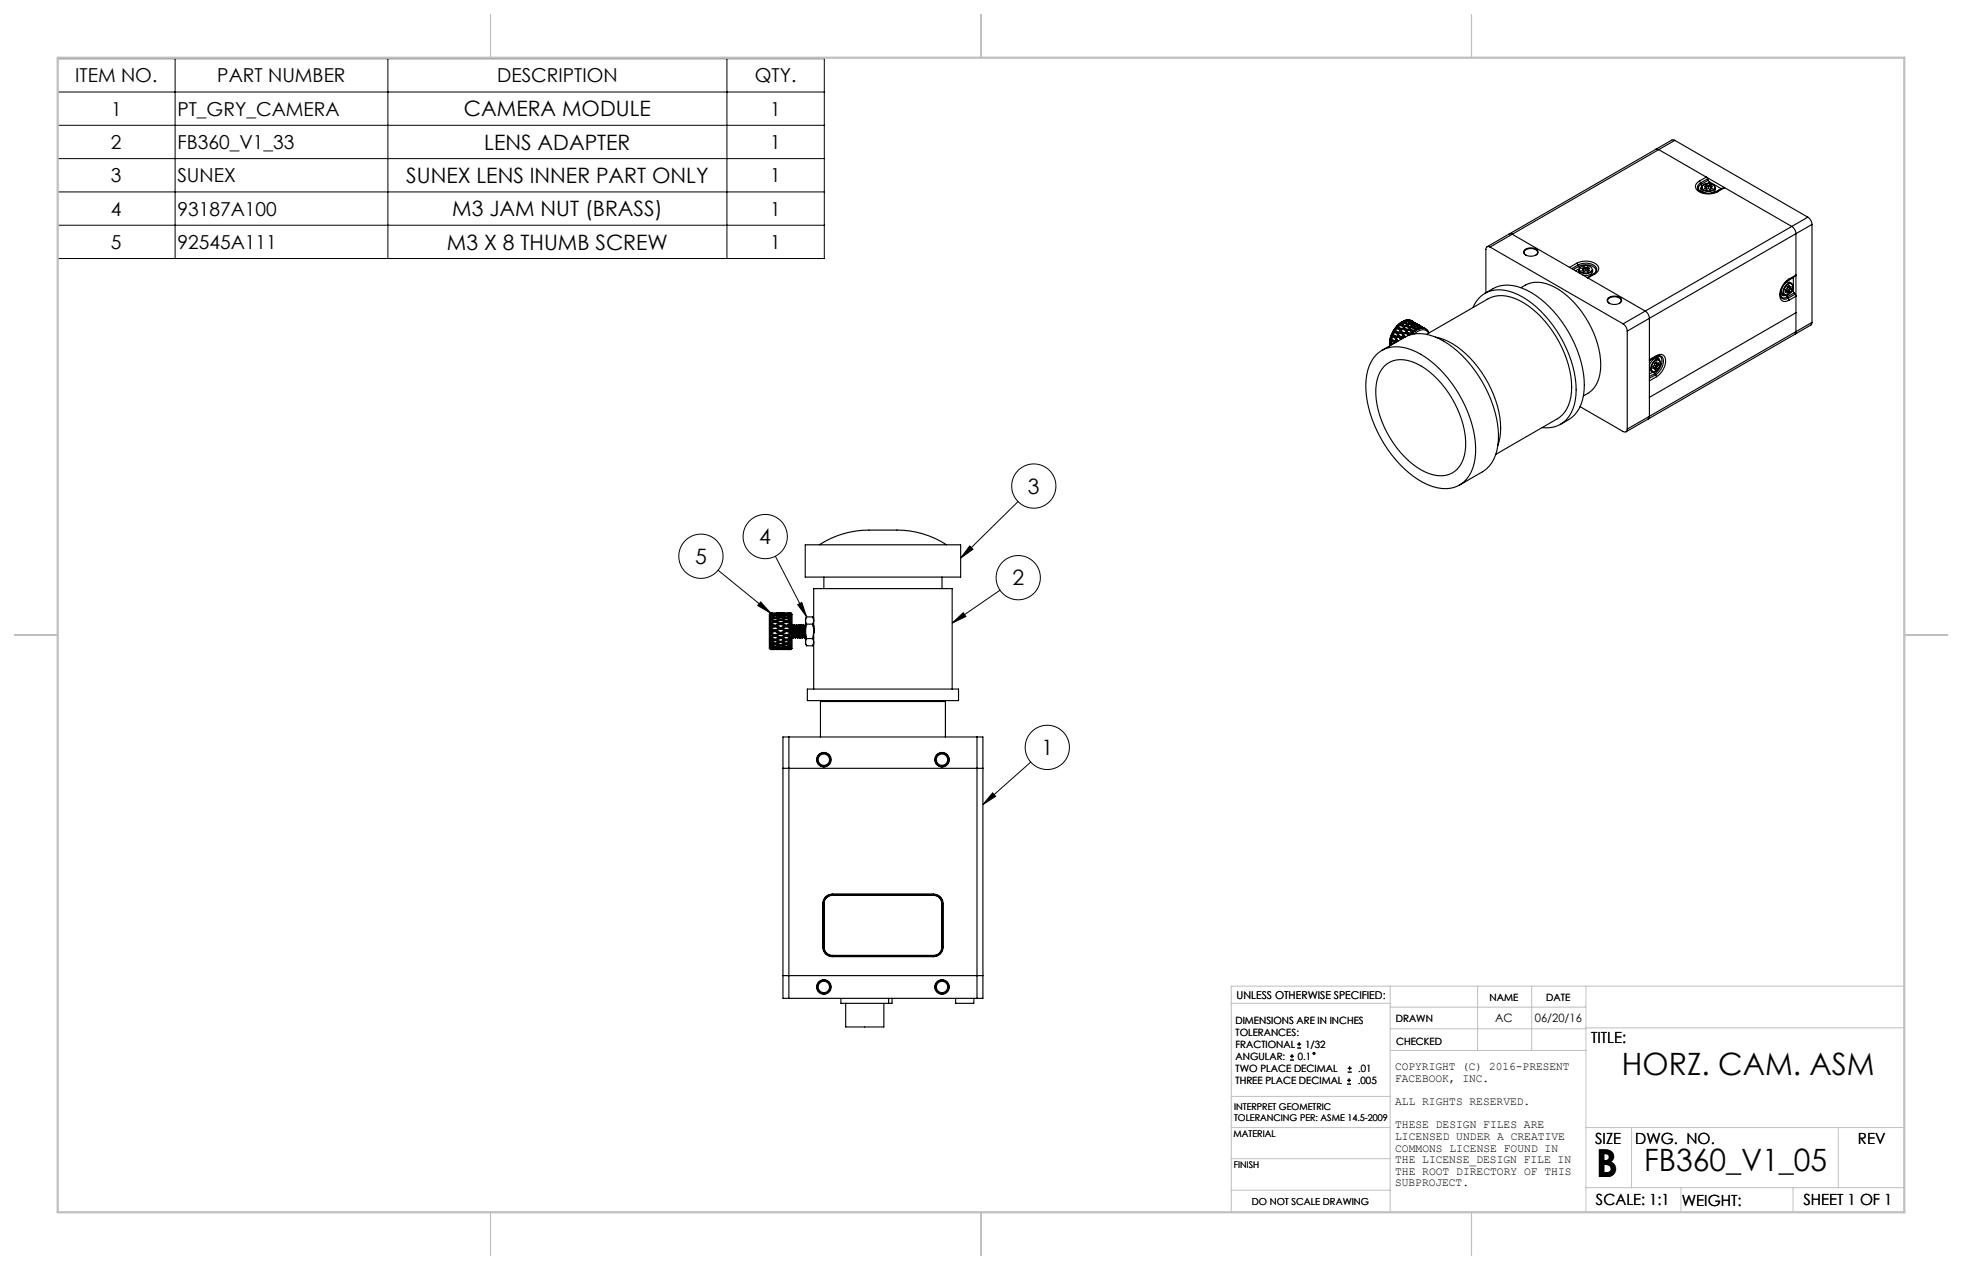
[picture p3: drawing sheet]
<svg xmlns="http://www.w3.org/2000/svg" width="432mm" height="279mm" viewBox="0 0 432 279" stroke-linecap="round" stroke-linejoin="round" font-family="sans-serif">
<g fill="none" stroke="#000" stroke-width=".22">
<path d="M12.7 12.9h168.7v44h-168.7zM38.5 12.9v44M85.4 12.9v44M160 12.9v44M12.7 27.6h168.7M12.7 34.9h168.7M12.7 20.2h168.7M12.7 42.2h168.7M12.7 49.5h168.7M224.1 110.3l-12.7 12.5M158 125.4l11.7 9.5M167.4 132.4l2.3 2.5-2.9-1.7z"/>
<path d="M170.6 122.4l6.9 13.3M175.6 133l.9-.4 1 3.1zM209.6 137.1l2.4-2.3 .6 .8zM213.4 120.1l.7 .7-2.7 2zM220.1 129.8l-10.5 7.3M218.5 174.4l.6 .8-2.8 1.8zM226.8 167.7l-10.5 9.3M283.9 233.2h.8M283.9 232.4h.8M284.3 232v.8M285.5 230.6h.8M285.5 229.7h.8"/>
<path d="M285.9 229.3v.8M296.5 238.5h.8M296.5 237.7h.8M296.6 235.9h.9M296.6 235h.9M296.9 237.3v.8M297 234.6v.8"/>
<circle cx="168.4" cy="118" r="4.9"/>
<circle cx="227.5" cy="106.9" r="4.9"/>
<circle cx="154.3" cy="122.4" r="4.9"/>
<circle cx="224.1" cy="127.1" r="4.9"/>
<circle cx="230.5" cy="164.4" r="4.9"/>
<circle cx="289.2" cy="231.7" r=".21"/>
</g>
<g fill="none" stroke="#c0c0c0" stroke-width=".22">
<path d="M305.9 217v49.7M325.2 217v14.1M337.1 217v14.1M349 217v49.7M419.1 217h-148.1v49.7M271 220.7h34.9M305.9 231.1h43.1M305.9 226.3h43.1M305.9 221.6h43.1M349 226.1h70.1M271 248.1h35.1M271 254.9h34.9"/>
<path d="M271 241.2h35.1M349 248.1h70.1M359.1 248.1v13.2M404.6 248.1v13.2M271 261.8h34.9M349 261.3h70.1M369.9 261.3v5.4M394.6 261.3v5.4"/>
</g>
<path d="M107.9 3.2v9.5M215.9 3.2v9.5M323.8 3.2v9.5M3.2 139.7h9.5M419.1 139.7h9.5M107.9 266.7v9.5M215.9 266.7v9.5M323.8 266.7v9.5" fill="none" stroke="#c0c0c0" stroke-width=".25"/>
<path d="M12.7 12.7h406.4v254h-406.4z" fill="none" stroke="#c0c0c0" stroke-width=".5"/>
<path d="M213.4 120.1l.7 .7-2.7 2zM209.6 137.1l2.4-2.3 .6 .8zM218.5 174.4l.6 .8-2.8 1.8zM175.6 133l.9-.4 1 3.1zM167.4 132.4l2.3 2.5-2.9-1.7z" fill="#000"/>
<g fill="none" stroke="#000" stroke-width=".25">
<path d="M364.4 32.9h.7l29.2 16.9M368.6 30.9l-.7-.1-35.7 20.7M368.6 30.9l-35.8 20.6M368.6 30.9l29.3 16.9M374 39.9a1.27 1.27 0 0 0-.9 1.3 1.27 1.27 0 0 0 1.1 1.1l1.6 .4 1.2-.1 1-.4M374 39.9l.3 .3M375.8 39.3l-.3-.3-1.5 .9M375.8 39.3l.2 .4M375.8 39.3l-1.5 .9M376 39.7l.3 .3M376 39.7l-1.6 .9M327.9 54.4a.56 .56 0 0 0-.6-.1 .56 .56 0 0 0-.3 .6v9.5"/>
<path d="M327.9 54.4l29.3 16.8M332.2 51.5h.6M332.2 51.5l-4.9 2.8M332.8 51.5l-4.9 2.9M332.8 51.5l29.3 16.9M335.6 54.9a2.14 2.14 0 0 1 2.9 .4 1.16 1.16 0 0 1-1.5 1.1h-.4a.98 .98 0 0 1-1.2-1.3zM335.8 56.1a.7 .7 0 0 1-.4-.8 .7 .7 0 0 1 .7-.5l.9-.1a1.08 1.08 0 0 1 1.4 1.1l-.4 .3M347 57.9a3.9 3.9 0 0 1 4.8 .8 1.21 1.21 0 0 1-.8 1.6M347 57.9l.3 .4M347 57.9l-1.6 .9M347.3 58.3a3.5 3.5 0 0 1 3.9 .4 .87 .87 0 0 1 0 1.1M347.3 58.3l.1 .3"/>
<path d="M347.3 58.3l-1.4 .8M347.4 58.6l.3 .4-1 .6M347.4 58.6a2.99 2.99 0 0 1 3.8 .7l-.1 .8M347.4 58.6l-1.2 .7M347.9 58.8a1.79 1.79 0 0 1 2.5 .4 1.58 1.58 0 0 1-2.6 .5 .55 .55 0 0 1 .1-.9zM348.5 59.3l-.3 .2 .4 .2 .4-.2 .4 .2 .4-.2-.3-.2M348.5 59.3l-.1 .3M348.6 58.8l.4 .2M348.6 58.8l-.4 .2 .3 .3M348.6 59l.4 .2M348.6 59l-.2 .2M348.6 58.8v.2"/>
<path d="M349 59v.2M349.4 58.8l.4 .2-.3 .3M349.4 58.8l-.4 .2M349.4 59l.2 .2M349.4 59l-.4 .2M349.4 58.8v.2M349.5 59.3l.1 .3M351.2 59.8l-.4 .4M374.3 40.2a1.13 1.13 0 0 0-.6 1.3 1.13 1.13 0 0 0 1 .9l1.5 .2 1.5-.4M374.3 40.2l.1 .4M374.4 40.6a.97 .97 0 0 0-.5 1.3M374.4 40.6l.2 .3"/>
<path d="M374.5 41.3a1.07 1.07 0 0 0 1.2 1.2h.5a1.12 1.12 0 0 0 1.3-1.2M374.5 41.3a1.72 1.72 0 0 1 3 0M374.5 41.3a1.73 1.73 0 0 0 3 0M374.5 41.1a.74 .74 0 0 0 .1 1.3M374.7 40.8a1.89 1.89 0 0 1 2.6 .2 1.01 1.01 0 0 1-1.3 1h-.4a.79 .79 0 0 1-.8-.3 .79 .79 0 0 1-.1-.9zM375.5 41.2l-.3 .2 .4 .3 .4-.2 .4 .2 .4-.3-.4-.2M375.5 41.2l-.1 .3M375.6 40.7l-.4 .3 .3 .2M375.6 40.7l.4 .2M375.6 41l-.2 .1M375.6 41l.4 .2M375.6 40.7v.3"/>
<path d="M376 40.9v.3M376.3 40l2.5 1.5M376.3 40l-.7 .4M376.4 40.7l.4 .3-.4 .2M376.4 40.7l-.4 .2M376.4 41l-.4 .2M376.4 41l.2 .1M376.4 40.7v.3M376.4 41.2l.2 .3M377.7 42.2l1.6-.9h.3l-1.6 .9M377.7 42.2h.3M378.8 41.5l-1.3 .8"/>
<path d="M378.8 41.5h.1M394.3 49.8a2.03 2.03 0 0 1 1 1.6M394.3 49.8l-32.2 18.6M395.3 51.4l-32.3 18.6M395.3 51.4v21.6M397.9 47.8a2.03 2.03 0 0 1 .9 1.6M397.9 47.8l-3.6 2M398.8 49.4l-3.5 2M398.8 49.4v21.5M302.9 78.1a6.8 6.8 0 0 1 7.7-1.2 23.7 23.7 0 0 1 11.9 12.5 19.5 19.5 0 0 1 1.6 13.5 6.5 6.5 0 0 1-8.8 4.1 22.9 22.9 0 0 1-12.1-11.9 20.5 20.5 0 0 1-2.1-13.8 7.7 7.7 0 0 1 1.8-3.2zM305.8 75.8v.3M305.8 75.8h.5"/>
<path d="M305.8 75.3v.5M305.8 75.3l.5 .5M305.9 76h.1M305.9 74.9l-.1 .4M305.9 74.9h.5M305.9 75.7v.2M305.9 75.1l.6 .7M305.9 75.1l.7 .1M305.9 75.9v.1M305.9 75.9l.1 .1h-.1M305.9 75.3l.5 .5h-.1M305.9 75.3h-.1"/>
<path d="M305.9 75.1v.2M305.9 75.1h.1M306 74.9l-.1 .2M306 74.4l-.1 .5M306 74.4l.4 .5M306 75.1l.7 .1M306 75.1h-.1M306.1 74.4l.4 .5M306.1 74.4h-.1M306.1 74.2h.8M306.1 74.2l.2 .2a.8 .8 0 0 0 1.1 .5M306.1 73.9l-.1 .5"/>
<path d="M306.1 73.9l.6 .1M306.1 73.9l.1 .1M306.1 74.2v.2M306.1 74.2h.1M306.2 74h.6M306.2 74l-.1 .2M306.3 73.4l-.2 .5M306.3 73.4l.4 .6M306.4 73.4l.4 .6M306.4 73.4h-.1M306.5 74.9l.5 .6M306.5 74.9l.2 .3"/>
<path d="M306.5 74.9h.2M306.5 74.9l.5 .3M306.5 74.9h-.1M306.5 73.2l.5 .8M306.5 73.2l.8 .1M306.5 73.2l-.1 .2M306.5 73.2h.1M306.6 73l-.3 .4M306.6 73h.6M306.6 73h.1M306.6 75.2l.3 .3M306.6 73l.7 .1"/>
<path d="M306.6 73l-.1 .2M306.7 74h.1M306.7 75.2h-.1M306.8 74h1.1M306.8 74l.6 .9M306.8 74l.1 .2M306.8 74l.4 .2M306.9 72.5l-.3 .5M306.9 72.5l.3 .5M306.9 72.5h.1M306.9 75.2l.1 .2M306.9 74.2l.5 .7"/>
<path d="M306.9 72.5l.4 .6M307 75.2h.4h-.5M307 75.2h-.1M307 74h.8M307 74h-.2M307 72.4l-.1 .1M307 72.4h.1M307.1 72.4l.4 .6M307.1 72.4h.8M307.1 72.1l-.2 .4M307.1 72.1l.7 .1M307.1 72.1l.1 .1"/>
<path d="M307.2 72.2l.6 .1M307.2 72.2l-.2 .2M307.2 73l.1 .1M307.3 73.1l1.1 .1M307.3 73.1l.6 .9M307.3 73.1v.2M307.3 73.1l.3 .2M307.3 73.3l.5 .7M307.5 73l.8 .1M307.5 73l-.2 .1M307.5 71.7l-.4 .4M307.5 71.7l.3 .5"/>
<path d="M307.5 71.7v.1M307.5 71.8l.3 .5M307.6 73.3l.5 .7M307.6 73.3h.9M307.7 71.6l-.2 .2M307.7 71.6l.1 .1M307.8 72.2v.1M307.8 71.4l-.3 .3M307.8 71.4l.7 .1M307.8 74h.1M307.8 71.4v.1M307.8 71.5l.7 .1"/>
<path d="M307.8 71.5l-.1 .1M307.8 72.3l.6 .9M307.8 72.3h1.2M307.8 72.3l.1 .1M307.8 72.3l.5 .2M307.9 72.4l.4 .7M308 74.3l.3 .4M308 74.3l-.8-.1 .6 .8M308.1 72.2l.9 .1M308.1 72.2l-.3 .1M308.1 74l.9 .1M308.2 71.1l-.4 .3"/>
<path d="M308.2 71.1l.3 .4M308.3 73.1l.1 .1M308.4 71l-.2 .1M308.4 71l.1 .1M308.4 71h.3a.9 .9 0 0 1 1 .7M308.4 71l.4 .5M308.5 71.5v.1M308.5 71.1l.3 .5M308.5 73.3l.5 .8M308.5 71.6l1.2 .1M308.5 71.6h.3M308.5 71.6l.1 .1"/>
<path d="M308.5 71.6l.5 .3M308.5 70.9l.7 .2M308.5 70.9l-.1 .1M308.5 70.8l-.3 .3M308.5 70.8l.7 .2M308.5 70.8v.1M308.6 71.7l-.9-.1 .4 .6M308.6 71.7l.4 .6M308.6 70.8a5.8 5.8 0 0 0-2.8 4.9M308.7 73.1l.9 .2M308.7 73.1l-.5-.7 .3 .1a.8 .8 0 0 1 1.1 .7M308.7 73.1l.9 .1"/>
<path d="M308.8 71.5l.9 .2M308.8 71.5v.1M308.9 70.6l-.4 .2M308.9 70.6l.3 .4M308.9 71.8l.4 .6M308.9 71.8h.3a.85 .85 0 0 1 1 .7M308.9 71.8l.1 .1M309 74.1h.1M309 74.3h-.7l.2 .3M309 71.9l.4 .5M309 74.1l.2 .1M309.1 70.6l-.1 .1"/>
<path d="M309.1 70.6l.1 .1M309.1 74.2a7.7 7.7 0 0 1 7.6 .3 26.1 26.1 0 0 1 12.3 16 14.3 14.3 0 0 1-.7 11.3 6.1 6.1 0 0 1-2.1 2l-5 2.9M309.1 74.2l-5 2.9M309.2 70.6l.3 .5M309.2 70.6l.9 .3 .4 .4M309.2 70.6v.1M309.2 70.6h-.1M309.2 71v.1M309.2 70.7l.4 .5M309.2 71.1l1.2 .3 .1-.1M309.2 71.1l.4 .1M309.2 71.1l.5 .3"/>
<path d="M309.2 71.1h.1M309.3 74.1h.1M309.3 70.5l-.4 .1M309.3 70.5l.6 .2M309.3 70.5l-.1 .1M309.3 72.4l.9 .1M309.3 72.4h.1M309.4 72.4l.8 .2M309.5 72.6l.4 .6M309.5 72.6h.3a.8 .8 0 0 1 1 .7M309.5 72.6l.5 .9M309.5 71.1l1 .2"/>
<path d="M309.5 71.1l.1 .1M309.6 73.2v.1M309.6 73.3l.4 .2M309.6 70.4l-.3 .1M309.6 70.4l.3 .3M309.7 71.2l.3 .1a.99 .99 0 0 1 1 .7M309.7 71.2l.4 .6M309.7 71.2v.2M309.7 71.4l.4 .5M309.7 73.5h.3M309.9 70.4l.8 .4 .5 .4M309.9 70.4l.4 .4"/>
<path d="M309.9 70.4v.2M309.9 73.2l.9 .1M309.9 73.2v.1M309.9 70.6l.4 .3M309.9 73.3l.1 .2M309.9 73.3l.8 .1M309.9 70.5h-.1l.1 .1M309.9 70.7v.1M309.9 73.8a.57 .57 0 0 0-.8-.4h-.3l.5 .7M310 70.4h.3M310 70.4h-.4M310 70.4l.6 .3"/>
<path d="M310 70.4h-.1M310 73.5l.2 .2-.2-.2M310 73.5h.7M310 73.5h.1M310.1 71.8l.9 .2M310.1 71.8v.1M310.1 71.9l.8 .2M310.2 71l.2 .1M310.2 72l.3 .1a.88 .88 0 0 1 1 .6M310.2 72l.4 .6M310.2 72l.5 .9M310.2 72.6l.5 .3"/>
<path d="M310.2 72.5v.1M310.3 70.8l.9 .4M310.3 70.8v.1M310.3 70.9h-.2l.3 .1M310.3 70.4l.3 .1M310.3 70.4l.3 .3M310.4 71l.4 .4M310.4 71l.9 .3 .4 .4M310.4 71v.1M310.4 71.1l.4 .4M310.4 72.8l.3 .1M310.5 70.5l.4 .3"/>
<path d="M310.5 70.5l1.3 .7M310.5 70.5v.1M310.6 70.5l.3 .2M310.6 70.5l.5 .3M310.6 70.5h.1M310.6 72.6l.1 .3M310.6 72.6l.8 .2M310.6 72.6l.9 .1M310.6 72.6h.1M310.6 70.7h.1M310.7 73.5l-.1 .1M310.7 72.9l.3 .3"/>
<path d="M310.7 72.8l.3 .4M310.7 72.8l.7 .1M310.7 72.8v.1M310.7 73.4h.1M310.8 73.3l-.1 .1M310.8 71.5l.7 .3M310.8 71.4l.9 .3M310.8 71.4v.1M310.9 70.8l.9 .4M310.9 70.8v.1M310.9 71.6l.4 .5M310.9 71.6l.9 .3 .4 .4"/>
<path d="M310.9 71.6l.5 .8M310.9 72.1l.5 .3M311 72l-.1 .1M311 73.2l-.3 .3M311.1 70.9l-.1 .1M311.1 70.9l1.3 .8M311.1 70.9l.4 .4M311.1 71.1l.3 .3M311.2 71.2h-.1M311.2 72.3l.2 .1M311.3 72.2l.1 .2M311.3 72.2l.9 .2"/>
<path d="M311.3 72.1l.9 .2M311.3 72.1v.1M311.4 72.9l-.4 .3M311.4 72.4l.3 .3M311.4 72.8h.1M311.4 71.4l.2 .1M311.5 72.3l.2 .4M311.5 72.3l.6 .1M311.5 72.3l-.1 .1M311.5 71.3l.9 .4M311.5 71.3l-.1 .1M311.5 72.7l-.1 .1"/>
<path d="M311.6 71.4l.9 .4 .4 .4M311.6 71.4l.4 .4M311.6 71.4l.5 .7M311.7 71.7v.1M311.7 72.7l-.3 .2M311.8 71.2v.1M311.8 71.2l.3 .2M311.8 71.2l.9 .5M311.9 72l.2 .1M312 71.9l.1 .2M312 71.9l.2 .1M312 72l.1 .1"/>
<path d="M312 71.8l.9 .4M312 71.8v.1M312.1 71.4l.8 .5M312.1 71.4v.1M312.1 72.4l-.4 .3M312.1 72.1l.2 .2M312.2 72.4h.1M312.2 72l.3 .3M312.2 72l.6 .2M312.2 72l-.1 .1M312.2 72.3v.1M312.3 71.5l.4 .3"/>
<path d="M312.3 71.5l1.3 .8M312.3 71.5l-.1 .1M312.4 71.7h-.1M312.5 72.3l-.4 .1M312.7 71.8l.9 .5M312.7 71.8l-.1 .1M312.8 72.2l-.3 .1M312.9 72l.2 .2M312.9 72l.6 .3M312.9 72h-.2M312.9 72.2h.1M313.1 72.2h-.3"/>
<path d="M313.1 72.2l.4 .1M313.4 72.2l.3 .2M313.4 72.2h.1M313.5 72.3l.2 .1M313.6 72.3h-.1M313.6 72.3l.2 .1M313.7 72.4l.5 .3 .3 .6M314 73.6l13.5-7.9a7.2 7.2 0 0 1 6.9 .4 23.3 23.3 0 0 1 11.5 20.2 7 7 0 0 1-3.2 5.8l-13.5 7.9M314.4 73.3a1.56 1.56 0 0 0-2.5-.4l-.7 .6M315.9 74.2a16.4 16.4 0 0 1 9.4 6.6 22.5 22.5 0 0 1 4.9 14.5l-.5 2.7M324.2 67.7a6.2 6.2 0 0 1 7.9-3.6 21 21 0 0 1 11.3 10 21 21 0 0 1 3.1 14.9 6.2 6.2 0 0 1-7.1 5.1M326.8 64.5a8.4 8.4 0 0 1 10.1-.2 26 26 0 0 1 11.8 20.4 8.5 8.5 0 0 1-3.5 7.6l-1.8 1.1"/>
<path d="M334.7 63.3a6.4 6.4 0 0 1 7.4-.1 21.1 21.1 0 0 1 10.2 18.1 6.4 6.4 0 0 1-3.8 5.8M347.6 60.1l-.1-.8a1.79 1.79 0 0 0 2.8 .4l.2-.4a1.03 1.03 0 0 1-1.1 1.3l-1-.1M350.8 60.2l.2 .1M350.8 60.2l-1.5 .9M351 60.3l-1.5 .8M354 65.5a2.14 2.14 0 0 1 2.9 .4 1.16 1.16 0 0 1-1.5 1.1h-.4a.98 .98 0 0 1-1.2-1.3zM354.2 66.7a.7 .7 0 0 1-.4-.7 .7 .7 0 0 1 .7-.6l.9-.1a1.08 1.08 0 0 1 1.3 1.1l-.3 .3M357.2 71.2a2.03 2.03 0 0 1 .9 1.6M358.1 72.8v21.6M362.1 68.4a2.03 2.03 0 0 1 .9 1.6M362.1 68.4l-4.9 2.8M363 70l-4.9 2.8"/>
<path d="M363 70v21.6M364 78.8a.77 .77 0 0 1 .8-.2 .77 .77 0 0 1 .5 .7M364 78.7v.1M364 79.4a.75 .75 0 0 1 1-.3 .75 .75 0 0 1 .4 1l-.3 .8a1.08 1.08 0 0 1-1.7 .7 1.93 1.93 0 0 1 .6-2.2zM364.1 79.6a.7 .7 0 0 1 1-.4 .7 .7 0 0 1 .3 1l-.6 1.1a.76 .76 0 0 1-1 .4 .76 .76 0 0 1-.3-1.1zM364.4 79.8l.2 .3M364.5 78.5l-1.5 .8M364.6 78.2a1.27 1.27 0 0 1 1.5 0 1.27 1.27 0 0 1 .5 1.4l-.5 1.7-.7 .9-.8 .7M364.6 78.2l-.1 .3M364.6 78.2l-1.6 .9M364.7 78.3a.99 .99 0 0 1 1 1.3l-.5 1.5-1 1.1M364.8 80v.3"/>
<path d="M365 78.3l-.5 .2M365 78.3a1.07 1.07 0 0 1 1.1 1.4l-.3 1.1a3.7 3.7 0 0 1-1.4 1.6M365.1 79.1a1.03 1.03 0 0 0-1.6 .4l-.5 .9M391.9 64.3a.74 .74 0 0 0 1 .7M391.9 65.1a.92 .92 0 0 0 1.4 .2M393 64l.3 .1M393 62.8a.78 .78 0 0 1 .9-.6 .78 .78 0 0 1 .6 .9l-.4 1.2a.91 .91 0 0 1-.7 .6 .91 .91 0 0 1-.9-.3 1.92 1.92 0 0 1 .5-1.8zM393.1 62.9a.76 .76 0 0 1 1.1-.5 .76 .76 0 0 1 .3 1.1l-.4 .8a.85 .85 0 0 1-.6 .6 .85 .85 0 0 1-.9-.3l.1-1zM393.1 65l.2 .3M393.3 65.3l.2 .3M393.3 64.1v.4l.5-.3M393.5 65.6l.2 .5"/>
<path d="M393.6 63l.2 .3M393.6 63.7v.4M393.6 64.1l-.3 .1M393.6 64.1l.2 .1M393.6 63.7l.2 .1M393.6 61.6a3.2 3.2 0 0 0-1.5 4 1.09 1.09 0 0 0 1.4 0M393.7 61.4a3.9 3.9 0 0 0-1.7 4.5 1.21 1.21 0 0 0 1.7 .2M393.7 61.4l1.6-.9-.2 .2-1.5 .9M393.7 61.4l-.1 .2M393.8 63.3v-.5l-.5 .3v.4l-.3 .2v.6l.3-.2M393.8 63.8v.4M393.8 63.3l.4-.3v.6"/>
<path d="M393.9 63.2v.3M393.9 63.5l-.3 .2M393.9 63.5l.3 .1M394.2 63.6l-.4 .2M394.2 62.3a1.12 1.12 0 0 0-1.7 .5l-.2 .4a1.07 1.07 0 0 0 .4 1.7M394.7 64l.2 .5M394.7 61v3M394.7 64l-.7 .4M394.7 61l-1.3 .8M394.7 61h.1M394.9 64.5l.2 .2M394.9 64.5l-1.6 .8"/>
<path d="M395 73.6l-32.3 18.6M395.1 64.7l.2 .5-1.6 .9M395.1 64.7l-1.6 .9M395.3 73l-.3 .6M395.3 68.8l-32.3 18.6M395.3 73l-32.3 18.6M398.8 70.9l-.3 .6-3.5 2.1M398.8 70.9l-3.5 2.1M304.6 80.6a5.6 5.6 0 0 1 6.2-1 19.8 19.8 0 0 1 10.5 11.5 13.7 13.7 0 0 1 .4 10.7 5.4 5.4 0 0 1-7.1 2.4 19.8 19.8 0 0 1-10.5-11.5 13.7 13.7 0 0 1-.4-10.7zM347.7 89.5l9.5 5.4a.56 .56 0 0 0 .7 .1 .56 .56 0 0 0 .2-.6M362.7 92.2l-4.8 2.8M363 81.2l.6 .5"/>
<path d="M363 91.6l-.3 .6M363 91.6l-4.9 2.8M363.8 80.8l.4 .1M363.8 81.8l-.8 .5M364 81.8l.2 .4M364.2 82.2l.2 .2M364.2 82.2l-1.2 .6M364.2 80.9v.4l.4-.3M364.4 82.4l.2 .5M364.4 82.4l-1.4 .8M364.4 80.5v.4M364.4 80.9l-.2 .2"/>
<path d="M364.4 80.9l.2 .1M364.4 80.5l.2 .1M364.6 82.9l-1.6 .9M364.6 80.1l.4-.2v.5M364.6 80.1v-.4l-.4 .2v.4l-.4 .3v.5l.4-.2M364.6 80.6v.4M364.8 80.3l-.4 .2M364.8 80.3l.2 .1M365 80.4l-.4 .2M177.2 119.9h34.2v7.1h-34.2zM180.3 119.9a21.9 21.9 0 0 1 13-3.3h3.4a20.2 20.2 0 0 1 11.6 3.3M169.6 134.9l-.3 .2v7.5l.3 .3"/>
<path d="M169.6 138v.5M169.6 138.5v.5M169.6 139v.5M169.6 139.5v.6M169.6 134.9h.1M169.6 134.9v.2M169.6 135.1v.1M169.6 135.2v.3M169.6 135.5v.3M169.6 135.8v.4M169.6 136.2v.4M169.6 136.6v.4"/>
<path d="M169.6 137v.5M169.6 137.5v.5M169.6 138.5l.6 .3M169.6 139.5l.6 .3M169.6 138.5l.7 .3M169.6 139.5l.7 .3M169.6 137.5l.6 .2M169.6 136.6l.6 .2M169.6 135.8l.6 .2M169.6 135.2l.6 .2M169.6 134.9l.6 .1M169.6 134.9h.3z"/>
<path d="M169.6 137.3h.1M169.6 136.4h.1M169.6 135.7h.1M169.6 139.3h.1M169.6 138.3h.1M169.7 137.2l.9 .4M169.7 137.2l.3-.1a1.18 1.18 0 0 1 1.5 .1M169.7 136.4l.9 .3M169.7 136.4l.3-.1a1.37 1.37 0 0 1 1.5 .1M169.7 135.6l.9 .3M169.7 135.6l.9-.2 .9 .2M169.7 135.2l.9 .1"/>
<path d="M169.7 134.9l.9 .1M169.7 134.9h1.8M169.7 137.2v.1M169.7 136.4h.1M169.7 135.6v.1M169.7 135.2v.1M169.7 134.9v.1M169.7 135.2h-.1M169.7 135.3h.1M169.7 137.3l.9 .3M169.7 135.7l.9 .3M169.7 135.3l.9 .1"/>
<path d="M170.2 138.8l-.6 .2M170.2 139.8l-.6 .3M170.2 137.7l-.6 .3M170.2 136.8l-.6 .2M170.2 136l-.6 .2M170.2 135.4l-.6 .1M170.2 135l-.6 .1M170.2 138.8h.1M170.2 137.7l.1 .1M170.2 136.8h.1M170.2 136l.1 .1M170.2 135.4l.1 .1"/>
<path d="M170.2 135v.1M170.3 138.8l.3 .1M170.3 138.8l1.2 .5M170.3 138.8l-.7 .3M170.3 139.8l.3 .1M170.3 139.8l1.2 .5M170.3 137.8l-.7 .3M170.3 137.8l.2 .1M170.3 136.8l-.7 .3M170.3 136.8l.2 .1M170.3 136.1l-.7 .2M170.3 135.5l-.7 .1"/>
<path d="M170.3 139.8h.6M170.3 139.8h-.1M170.3 137.8h.6M170.3 136.8h.6M170.3 136.1h.6M170.3 136.1h.1M170.3 135.5h.1M170.3 138.8h.6M170.5 139.7l-.2 .1M170.6 138.9l.9 .4M170.6 138.9l-.9 .4 .9 .4M170.6 138.6l-.3 .2"/>
<path d="M170.6 139.9l-.9 .4M170.6 139.9l.9 .4M170.6 135l-.9 .2M170.6 135l.9 .2M170.6 137.6h.1M170.6 136.7h.1M170.6 135.9v.1M170.6 135.3v.1M170.6 135h.1M170.6 137.6l-.3 .2M170.6 136.7l-.3 .1M170.6 136l-.3 .1"/>
<path d="M170.6 135.4l-.3 .1M170.6 139.9h.1M170.8 135.5h.1M170.9 138.8l.3-.2a1.1 1.1 0 0 1 1.5 .2M170.9 138.8l.3 .1a1.1 1.1 0 0 0 1.5-.1M170.9 139.8l.3 .1a1.13 1.13 0 0 0 1.5-.1M170.9 137.7l.9 .4M170.9 137.7l.3-.1a1.15 1.15 0 0 1 1.5 .1M170.9 136.8l.9 .3M170.9 136.8l.3-.1a1.28 1.28 0 0 1 1.5 .1M170.9 136l.9 .3M170.9 136l.9-.3 .9 .3"/>
<path d="M170.9 135.4l.9 .2M170.9 135l.9 .1M170.9 134.9h.9M170.9 137.7v.1M170.9 136.8h.1M170.9 136v.1M170.9 135.4v.1M170.9 135v.1M170.9 134.9h.1M170.9 137.8l.9 .3M170.9 136.8l.9 .4M170.9 136.1l.9 .2"/>
<path d="M170.9 135.5l.9 .2M170.9 139.8h.1M171 135.3l-.7 .2M171.2 134.9h1.2M171.5 139.3l-.9 .4M171.5 138.2l-.9 .4M171.5 138.3l-1.2 .5M171.5 138.2l-.3-.1a1.09 1.09 0 0 0-1.5 .1l.9 .4M171.5 137.2l-.9 .4M171.5 137.2l-1.2 .6M171.5 136.4l-.9 .3M171.5 136.4l-1.2 .4"/>
<path d="M171.5 135.6l-.9 .3M171.5 135.6l-1.2 .5M171.5 135.2h.2M171.5 135.2l-.9 .1M171.5 134.9l-.9 .1M171.5 134.9v.1M171.5 135.2v.1M171.5 138.2v.1M171.8 139.4l-.9 .4M171.8 139.4l.9 .4M171.8 135.2l-.9 .2M171.8 135.2l.9 .2"/>
<path d="M171.8 134.9l-.9 .1M171.8 134.9l.9 .1M171.8 134.9h.1M171.8 135.1v.1M171.8 135.6v.1M171.8 136.3h.1M171.8 137.1v.1M171.8 138.1h.1M171.8 139.4h.1M172.2 139.3l.9 .4M172.2 138.2l.9 .4M172.2 138.3l1.2 .5"/>
<path d="M172.2 137.2l.9 .4M172.2 137.2l1.2 .6M172.2 137.2l.3-.1a1.17 1.17 0 0 1 1.5 .1M172.2 136.4l.9 .3M172.2 136.4l1.2 .4M172.2 136.4l.3-.1a1.36 1.36 0 0 1 1.5 .1M172.2 135.6l.9 .3M172.2 135.6l1.2 .5M172.2 135.6l.9-.2 .9 .2M172.2 135.2l.9 .1M172.2 135.2h-.3M172.2 135.2l.9-.2 .9 .2"/>
<path d="M172.2 134.9l.9 .1M172.2 134.9h1.8M172.2 134.9v.1M172.2 135.2v.1M172.2 138.2v.1M172.6 135.3l.8 .2M172.7 137.8l-.9 .3M172.7 136.8l-.9 .4M172.7 136.1l-.9 .2M172.7 135.5l-.9 .2M172.7 139.8h.7M172.7 139.8h.1"/>
<path d="M172.7 137.8h.7M172.7 136.8h.7M172.7 136.1h.7M172.7 135.5h.2M172.7 138.8h.7M172.7 137.7l-.9 .4M172.7 136.8l-.9 .3M172.7 136l-.9 .3M172.7 135.4l-.9 .2M172.7 135l-.9 .1M172.7 134.9h-.9M172.7 137.7v.1"/>
<path d="M172.7 136.8h.1M172.7 136v.1M172.7 135.4v.1M172.7 135v.1M172.7 134.9h.1M173 139.9l.9 .4M173 137.6l.4 .2M173 136.7l.4 .1M173 136l.4 .1M173 135.4l.4 .1M173 139.9h.1M173.1 138.9l-.9 .4"/>
<path d="M173.1 138.9l.9 .4-.9 .4M173.1 138.6l.3 .2M173.1 137.9l-.9 .3M173.1 137.9l.9 .3-.9 .4M173.1 139.9l-.9 .4M173.1 139.9l.9 .4M173.1 137.6h-.1M173.1 136.7h-.1M173.1 135.9l-.1 .1M173.1 135.3l-.1 .1M173.1 135h.1M173.1 139.7l.3 .1"/>
<path d="M173.3 135.5h.1M173.4 138.8l-1.2 .5M173.4 138.8l-.3 .1M173.4 138.8l.7 .3M173.4 139.8l-1.2 .5M173.4 139.8l-.4 .1M173.4 137.8l.7 .3M173.4 137.8l-.3 .1M173.4 136.8l.7 .3M173.4 136.8l-.2 .1M173.4 136.1l.7 .2M173.4 135.5l.7 .1"/>
<path d="M173.4 139.8h.1M173.4 136.1h-.2M173.4 135.5h-.1M173.4 138.8l.7 .2M173.4 139.8l.7 .3M173.4 137.7l.7 .3M173.4 136.8l.7 .2M173.4 136l.7 .2M173.4 135.4l.7 .1M173.4 135l.7 .1M173.4 134.9h.7M173.4 138.8h.1"/>
<path d="M173.4 137.7v.1M173.4 136.8h.1M173.4 136v.1M173.4 135.4v.1M173.4 135v.1M173.4 134.9h.1M173.7 134.9h.4M173.9 137.3l-.9 .3M173.9 136.4l-.9 .3M173.9 135.7l-.9 .3M173.9 135.3l-.9 .1M173.9 137.3h.2"/>
<path d="M173.9 136.4h.2M173.9 135.7h.2M173.9 135.3h.1M173.9 138.3h.2M174 139.3h.1M174 135.2h.1M174 137.2l-.9 .4M174 136.4l-.9 .3M174 135.6l-.9 .3M174 135.2l-.9 .1M174 134.9l-.9 .1M174 137.2l-.1 .1"/>
<path d="M174 136.4h-.1M174 135.6l-.1 .1M174 135.2l-.1 .1M174 134.9v.1M174.1 137v.5M174.1 136.6v.4M174.1 136.2v.4M174.1 135.8v.4M174.1 135.5v.3M174.1 135.2v.3M174.1 135.1v.1M174.1 134.9v.2"/>
<path d="M174.1 134.9h.1M174.1 139.5v.6M174.1 139v.5M174.1 138.5v.5M174.1 138v.5M174.1 137.5v.5M174.1 134.9l.2 .2v7.5l-.2 .3M174.1 138.5l-.7 .3M174.1 139.5l-.7 .3M174.1 137.5l-.7 .2M174.1 136.6l-.7 .2M174.1 135.8l-.7 .2"/>
<path d="M174.1 135.2l-.7 .2M174.1 134.9l-.7 .1M174.3 137.7l.2 2.7-.1-.4M174.3 137.4l.3 .3M174.3 137.4l.3 3M174.5 137.7l.3 2.3M174.6 137.7l.2 2.3M174.8 137.4l.2 3M174.8 137.4l.3 3M175 137.7l.3 2.3M175.1 137.7l-.3-.3-.2 .3M175.1 137.7l.2 2.3"/>
<path d="M175.3 137.4l-.2 .3M175.3 137.4l.3 .3M175.3 137.4l.2 3M175.3 137.4l.3 3M175.5 137.7l.3 2.3M175.6 137.7l.2 2.3M175.8 137.4l-.2 .3M175.8 137.4l.3 .3M175.8 137.4l.2 3M175.8 137.4l.3 3M176 137.7l.3 2.3M176.1 137.7l.2 2.3"/>
<path d="M176.3 137.4l.2 3M176.3 137.4l.3 3M176.5 137.7l.3 2.3M176.6 137.7l-.3-.3-.2 .3M176.6 137.7l.2 2.3M176.8 137.4l.2 3M176.8 137.4l.3 3M177 137.7l.3 2.3M177.1 137.7l-.3-.3-.2 .3M177.1 137.7l.2 2.1M177.3 137.4l-.2 .3M177.3 137.4h.1"/>
<path d="M177.3 138.9l.2 1.6M177.3 138.9v2.4M177.3 136.5l.2 .8M177.3 136.5v2.4M177.5 137.3l-.2 1.6M177.5 135.7l-.2 .8M177.5 135.7h1.3M177.5 137.3h1.3M178.8 137.3l.3 1.6M178.8 135.7l.3 .8M178.8 135.7l.3 .4M178.9 137.6l.2 .1"/>
<path d="M179.1 138v.7M179.1 138.9l-.3 1.6M179.1 138.9v2.4M179.1 136.5l-.3 .8M179.1 136.5v2.4M179.1 136.1v.4M179.1 136.1v-6.6h30.5v22.1M179.1 137.6v1.7M179.1 137.7h.1M181.3 127v2.5M207.3 127v2.5M169.6 140.1v.4"/>
<path d="M169.6 140.5v.5M169.6 141v.4M169.6 141.4v.4M169.6 141.8v.3M169.6 142.1v.3M169.6 142.4v.2M169.6 142.6v.2M169.6 142.8v.1M169.6 142.9h.1M169.6 140.5l.6 .3M169.6 140.5l.7 .2M169.6 141.3l.7 .2"/>
<path d="M169.6 141.4l.6 .2M169.6 142l.7 .2M169.6 142.1l.6 .2M169.6 142.6l.6 .1M169.6 142.9h.6M169.6 140.3h.1M169.6 141.2h.1M169.6 141.9h.1M169.6 142.5h.1M169.6 142.4h.1M169.7 140.3l.3 .1a1.15 1.15 0 0 0 1.5-.1M169.7 141.2l.3 .1a1.31 1.31 0 0 0 1.5-.1"/>
<path d="M169.7 142l.9 .2 .9-.2M169.7 142.5l.9 .2M169.7 142.8l.9 .1M169.7 142.8h.1M169.7 140.3h.1M169.7 141.2h.1M169.7 141.9v.1M169.7 142.4v.1M170.2 140.8l-.6 .2M170.2 141.6l-.6 .2M170.2 142.3l-.6 .1M170.2 142.7l-.6 .1"/>
<path d="M170.2 142.9h-.6M170.2 142.9h.4M170.2 142.9h.1M170.3 142.6l-.1 .1M170.3 140.7l1.2 .5M170.3 140.7l.3 .1M170.3 141.5l1.2 .5M170.3 141.5l.3 .1M170.3 142.2l.3 .1M170.3 142.2l1.2 .2v.1M170.3 140.7h.6M170.3 140.7l-.1 .1"/>
<path d="M170.3 141.5h.6M170.3 141.5l-.1 .1M170.3 142.2l-.1 .1M170.3 142.2h.1M170.4 142.7h-.2M170.4 141.5h-.1M170.5 140.6l-.2 .1M170.6 140.9l.9 .3M170.6 140.9l-.9 .3M170.6 141.7l.9 .3M170.6 141.7l-.9 .3M170.6 142.4l.9 .1"/>
<path d="M170.6 142.4l-.9 .1M170.6 142.8h.9M170.6 142.8h-.9M170.6 142.9h.1M170.6 142.7v.1M170.6 140.8l-.9 .4M170.6 141.6l-.9 .3M170.6 142.3l-.9 .1M170.6 140.8v.1M170.6 141.6v.1M170.6 142.3v.1M170.7 142.2h.2"/>
<path d="M170.7 142.7h.2M170.9 140.8l.3 .1a1.23 1.23 0 0 0 1.5-.1M170.9 141.6l.3 .1a1.46 1.46 0 0 0 1.5-.1M170.9 142.3l.9 .2M170.9 142.7l.9 .1M170.9 142.9h1.8M170.9 142.9h-.3M170.9 142.9h.1M170.9 142.6v.1M170.9 140.7v.1M170.9 141.5v.1M170.9 142.2v.1"/>
<path d="M171.5 142.5l-.9 .2M171.5 142.8l-.9 .1M171.5 142.8h.1M171.8 140.4l.9 .3M171.8 140.4l-.9 .3M171.8 140.4l-.9 .4M171.8 140.4l.9 .4M171.8 141.3l.9 .2M171.8 141.3l-.9 .2M171.8 141.3l-.9 .3M171.8 141.3l.9 .3M171.8 142l.9 .2"/>
<path d="M171.8 142l-.9 .2M171.8 142.1l-.9 .2M171.8 142.1l.9 .2M171.8 142.5h.4M171.8 142.5h-.3M171.8 142.6l-.9 .1M171.8 142.6l.9 .1M171.8 142.9h-.9M171.8 142.9h.9M171.8 140.4h.1M171.8 141.3h.1M171.8 142v.1"/>
<path d="M171.8 142.5v.1M171.8 142.8v.1M172.2 140.3l.3 .1a1.14 1.14 0 0 0 1.5-.1M172.2 141.2l.3 .1a1.3 1.3 0 0 0 1.5-.1M172.2 142l.9 .2 .9-.2M172.2 142.5l.9 .2 .9-.2M172.2 142.8l.9 .1M172.2 142.8h.1M172.7 140.7h.7M172.7 140.7v.1M172.7 141.5h.7M172.7 141.5v.1"/>
<path d="M172.7 142.2v.1M172.7 142.2h.2M172.7 142.6v.1M172.7 142.9h.1M172.7 142.3l-.9 .2M172.7 142.7l-.9 .1M172.7 142.9h.4M172.9 142.7h-.2M173 140.8l.9 .4M173 141.6l.9 .3M173 142.3l.9 .1M173 140.8l.1 .1"/>
<path d="M173 141.6l.1 .1M173 142.3l.1 .1M173.1 142.7v.1M173.1 142.9h.1M173.1 140.9l-.9 .3M173.1 140.9l.9 .3M173.1 141.7l-.9 .3M173.1 141.7l.9 .3M173.1 142.4l-.9 .1M173.1 142.4l.9 .1M173.1 142.8h-.9M173.1 142.8h.9"/>
<path d="M173.1 140.6l.3 .1M173.2 141.5h.2M173.2 142.2h.2M173.2 142.7h.2M173.3 142.2h.1M173.4 140.7l-1.2 .5M173.4 140.7l-.4 .1M173.4 141.5l-1.2 .5M173.4 141.5l-.4 .1M173.4 142.2l-1.2 .2v.1M173.4 142.2l-.4 .1M173.4 140.7v.1"/>
<path d="M173.4 141.5v.1M173.4 142.2v.1M173.4 142.6v.1M173.4 142.9h.1M173.4 142.9h-.3M173.4 140.8l.7 .2M173.4 141.6l.7 .2M173.4 142.3l.7 .1M173.4 142.7l.7 .1M173.4 142.9h.7M173.9 140.3h.1M173.9 140.3h.2"/>
<path d="M173.9 141.2h.1M173.9 141.2h.2M173.9 141.9h.2M173.9 141.9l.1 .1M173.9 142.4l.1 .1M173.9 142.4h.2M173.9 142.8h.1M174 142.8l-.9 .1M174.1 142.9h.1M174.1 142.8v.1M174.1 142.6v.2M174.1 142.4v.2"/>
<path d="M174.1 142.1v.3M174.1 141.8v.3M174.1 141.4v.4M174.1 141v.4M174.1 140.5v.5M174.1 140.1v.4M174.1 140.5l-.7 .3M174.1 140.5l-.7 .2M174.1 141.3l-.7 .2M174.1 141.4l-.7 .2M174.1 142l-.7 .2M174.1 142.1l-.7 .2"/>
<path d="M174.1 142.6l-.7 .1M174.1 142.9h-.7M174.1 142.5h-.1M174.8 140.1l-.3 .3M175.3 140.1l-.3 .3M175.8 140.1l-.3 .3M176.3 140.1l-.3 .3M176.8 140.1l-.3 .3M177.3 141.3l.2 .8M177.3 140.1l-.3 .3M177.5 140.5l-.2 .8M177.5 140.5h1.3"/>
<path d="M177.5 142.1h1.3M177.7 151.6h33.3v2.5h-33.3zM178.8 140.5l.3 .8M179.1 141.3l-.3 .8M179.1 141.3v.3M179.1 141.6l-.3 .5M179.1 141.6v10M180.6 154.3h27.5M180.6 154.3v7.8M180.8 154.1l-.2 .2M207.9 154.1l.2 .2M208.1 154.3v7.8"/>
<path d="M172.3 169h44M173.6 162.1h-1.3v57.5h1.3M173.6 162.1v57.5M173.6 162.1h41.4M215 162.1h1.3v57.5h-1.3M215 162.1v57.5M181.1 198.8h.1M181.1 198.8v9.6M181.2 198.8v9.6M181.2 198.8h.1M181.3 198.8h.1M181.3 198.8v9.6"/>
<path d="M181.4 198.8v9.6M183.2 196.8a2.01 2.01 0 0 0-2 2M183.2 196.7a2.08 2.08 0 0 0-2.1 2.1M183.2 196.7v.1M183.2 196.9a1.87 1.87 0 0 0-1.9 1.9M183.2 196.9v.1M183.2 197a1.8 1.8 0 0 0-1.8 1.8M183.2 196.7h22.3M183.2 196.8h22.3M183.2 196.8v.1M183.2 196.9h22.3M183.2 197h22.3"/>
<path d="M205.5 196.7v.1M205.5 196.7a2.08 2.08 0 0 1 2.1 2.1M205.5 196.8a2.01 2.01 0 0 1 2 2M205.5 196.9a1.87 1.87 0 0 1 1.8 1.9M205.5 196.9v.1M205.5 197a1.8 1.8 0 0 1 1.8 1.8M205.5 196.8v.1M207.3 198.8h.1M207.3 198.8v9.6M207.3 198.8h.2M207.5 198.8h.1M207.5 198.8v9.6"/>
<path d="M207.6 198.8v9.6M172.3 214.6h44M173.6 219.6h41.4M181.1 208.4h.1M181.1 208.4a2.08 2.08 0 0 0 2.1 2.1M181.2 208.4a2.01 2.01 0 0 0 2 2M181.2 208.4h.1M181.3 208.4a1.87 1.87 0 0 0 1.9 1.9M181.3 208.4h.1M181.4 208.4a1.8 1.8 0 0 0 1.8 1.8M183.2 210.4v.1M183.2 210.2v.1"/>
<path d="M183.2 210.5h22.3M183.2 210.4h22.3M183.2 210.3v.1M183.2 210.3h22.3M183.2 210.2h22.3M185.1 219.6v1.1h10.5M195.6 219.6v1.1M196.3 219.6v1.1h-.7M205.5 210.4v.1M205.5 210.2v.1M205.5 210.3v.1M207.3 208.4a1.8 1.8 0 0 1-1.8 1.8"/>
<path d="M207.3 208.4h.1M207.3 208.4a1.87 1.87 0 0 1-1.8 1.9M207.3 208.4h.2M207.5 208.4h.1M207.5 208.4a2.01 2.01 0 0 1-2 2M207.6 208.4a2.08 2.08 0 0 1-2.1 2.1M210.3 219.6v1.1h4v-1.1M186.1 220.7v5.2h8.4v-5.2"/>
<circle cx="181.3" cy="167.1" r="1.6"/>
<circle cx="181.3" cy="167.1" r="1.5"/>
<circle cx="181.3" cy="167.1" r="1.25"/>
<circle cx="207.3" cy="167.1" r="1.25"/>
<circle cx="207.3" cy="167.1" r="1.6"/>
<circle cx="207.3" cy="167.1" r="1.5"/>
<circle cx="181.3" cy="217.1" r="1.6"/>
<circle cx="181.3" cy="217.1" r="1.5"/>
<circle cx="181.3" cy="217.1" r="1.25"/>
<circle cx="207.3" cy="217.1" r="1.25"/>
<circle cx="207.3" cy="217.1" r="1.6"/>
<circle cx="207.3" cy="217.1" r="1.5"/>
</g>
<text font-size="8.5" x="351.3" y="259">B</text>
<g font-size="6.8">
<text x="357" y="236.4">HORZ. CAM. ASM</text>
<text x="361.9" y="257.6">FB360_V1_05</text>
</g>
<g font-size="4.7">
<text x="102.1" y="25.6">CAMERA MODULE</text>
<text x="106.6" y="32.9">LENS ADAPTER</text>
<text x="89.4" y="40.2">SUNEX LENS INNER PART ONLY</text>
<text x="99.5" y="47.6">M3 JAM NUT (BRASS)</text>
<text x="98.4" y="54.9">M3 X 8 THUMB SCREW</text>
<text x="226.2" y="108.6">3</text>
<text x="167.1" y="119.7">4</text>
<text x="153" y="124.1">5</text>
<text x="222.8" y="128.8">2</text>
<text x="229.2" y="166.1">1</text>
</g>
<g font-size="4.2">
<text x="16.6" y="18.1">ITEM NO.</text>
<text x="47.8" y="18.1">PART NUMBER</text>
<text x="109.4" y="18.1">DESCRIPTION</text>
<text x="166.1" y="18.1">QTY.</text>
<text x="24.4" y="25.4">1</text>
<text x="39" y="25.4">PT_GRY_CAMERA</text>
<text x="169.5" y="25.4">1</text>
<text x="24.4" y="32.8">2</text>
<text x="39" y="32.8">FB360_V1_33</text>
<text x="169.5" y="32.8">1</text>
<text x="24.4" y="40.1">3</text>
<text x="39" y="40.1">SUNEX</text>
<text x="169.5" y="40.1">1</text>
<text x="24.4" y="47.4">4</text>
<text x="39" y="47.4">93187A100</text>
<text x="169.5" y="47.4">1</text>
<text x="24.4" y="54.7">5</text>
<text x="39" y="54.7">92545A111</text>
<text x="169.5" y="54.7">1</text>
</g>
<g font-size="3.4">
<text x="350.2" y="229.5">TITLE:</text>
<text x="351.1" y="251.6">SIZE</text>
<text x="359.9" y="251.6">DWG. NO.</text>
<text x="408.9" y="251.7">REV</text>
<text x="351.2" y="265.2">SCALE: 1:1</text>
<text x="370.1" y="265.3">WEIGHT:</text>
<text x="396.9" y="265.2">SHEET 1 OF 1</text>
</g>
<g font-size="2.5">
<text x="329" y="224.8">AC</text>
<text x="337.8" y="224.9">06/20/16</text>
<text x="307" y="235.5">COPYRIGHT (C) 2016-PRESENT</text>
<text x="307" y="238">FACEBOOK, INC.</text>
<text x="307" y="243.1">ALL RIGHTS RESERVED.</text>
<text x="307" y="248.2">THESE DESIGN FILES ARE</text>
<text x="307" y="250.8">LICENSED UNDER A CREATIVE</text>
<text x="307" y="253.3">COMMONS LICENSE FOUND IN</text>
<text x="307" y="255.9">THE LICENSE_DESIGN FILE IN</text>
<text x="307" y="258.5">THE ROOT DIRECTORY OF THIS</text>
<text x="307" y="261">SUBPROJECT.</text>
</g>
<text font-size="2.4" x="272.2" y="219.7">UNLESS OTHERWISE SPECIFIED:</text>
<g font-size="2.2">
<text x="327.8" y="220.1">NAME</text>
<text x="340.3" y="220.2">DATE</text>
<text x="271.9" y="225.3">DIMENSIONS ARE IN INCHES</text>
<text x="271.9" y="227.9">TOLERANCES:</text>
<text x="307.2" y="224.9">DRAWN</text>
<text x="271.9" y="230.6">FRACTIONAL</text>
<text x="271.9" y="233.2">ANGULAR:</text>
<text x="285.6" y="233.2">0.1</text>
<text x="287.2" y="230.6">1/32</text>
<text x="307.3" y="229.8">CHECKED</text>
<text x="271.9" y="235.9">TWO PLACE DECIMAL</text>
<text x="271.9" y="238.5">THREE PLACE DECIMAL</text>
<text x="298.8" y="238.5">.005</text>
<text x="298.9" y="235.9">.01</text>
</g>
<text font-size="2.1" x="275.5" y="265.1">DO NOT SCALE DRAWING</text>
<g font-size="2">
<text x="271.6" y="244.1">INTERPRET GEOMETRIC</text>
<text x="271.5" y="250.2">MATERIAL</text>
<text x="271.6" y="246.6">TOLERANCING PER: ASME 14.5-2009</text>
<text x="271.5" y="257">FINISH</text>
</g>
</svg>
